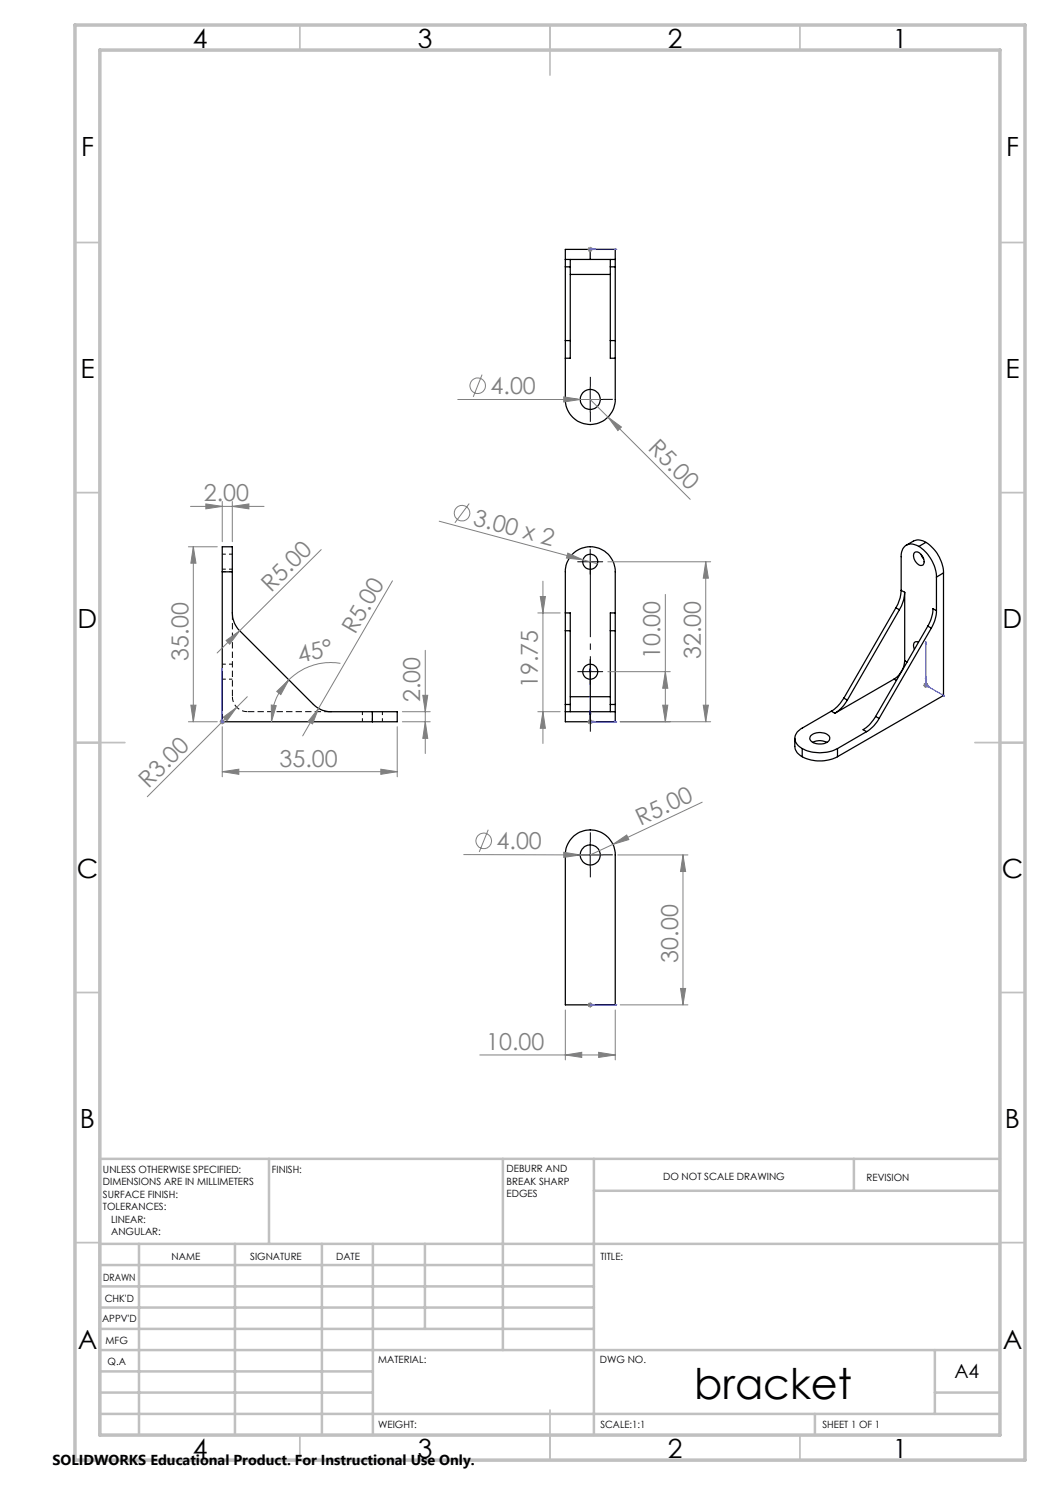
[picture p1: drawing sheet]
<svg xmlns="http://www.w3.org/2000/svg" width="210mm" height="297mm" viewBox="0 0 210 297" stroke-linecap="round" stroke-linejoin="round" font-family="sans-serif">
<g fill="none" stroke="#000" stroke-width=".25">
<path d="M113.1 51.9h4.9M113.1 51.9v1.5M113.1 53.4v14.7M113.1 53.4h1M114.1 51.9v1.5M114.1 53.4v14.7M114.1 54.9h8M118 51.9h5M118 49.9h5v2M118 49.9h-4.9v2M118 49.9v2M122.1 51.9v1.5"/>
<path d="M122.1 53.4v14.7M122.1 53.4h.9M123 51.9v1.5M123 53.4v14.7M113.1 68.1v3.5M113.1 71.6v8.3a5 5 0 0 0 5 5 5 5 0 0 0 4.9-5v-8.3M113.1 68.1h1M114.1 68.1v3.5h-1M122.1 68.1v3.5h.9M122.1 68.1h.9M123 68.1v3.5M44.4 114.4v-5h2.1v5"/>
<path d="M44.4 114.4v30h30.1M44.4 114.4h2.1M46.5 114.4v8.2a5.2 5.2 0 0 0 1.4 3.5l14.8 14.8a4.9 4.9 0 0 0 3.5 1.4h8.3M180.2 118.1a6.9 6.9 0 0 1-1 3.5M180.2 118.1l.7 .4M180.9 118.5a6.9 6.9 0 0 1-1 3.5M180.9 118.5v13.6M182.8 110.6a.89 .89 0 0 1 1.5 .3 1.54 1.54 0 0 1 .2 2.1 1.73 1.73 0 0 1-1.8-1.8zM183.8 109.3a7.8 7.8 0 0 1 3.5 6.1M183.8 109.3a2.15 2.15 0 0 0-2.5-.3 2.15 2.15 0 0 0-1.1 2.3v6.8M184.2 110.9l.5 .9M185.2 108.5a7.8 7.8 0 0 1 3.5 6.1"/>
<path d="M185.2 108.5a2.51 2.51 0 0 0-2.5-.3l-1.4 .8M185.2 108.5l-1.4 .8M187.3 115.4v6.7M188.7 114.6l-1.4 .8M188.7 114.6v24.5l-21.2 12.2M113.1 122.6h1v3.5M113.1 122.6v3.5M113.1 122.6v-8.2a5 5 0 0 1 5-5 5 5 0 0 1 4.9 5v8.2M113.1 126.1v14.8M113.1 126.1h1M114.1 126.1v14.8M114.1 139.3h8"/>
<path d="M122.1 126.1h.9M122.1 126.1v14.8M123 122.6h-.9v3.5M123 122.6v3.5M123 126.1v14.8M168.8 139.6a7.7 7.7 0 0 1-2.5 2.6M168.8 139.6l.7 .4M178.8 135.8l-11.8 6.9M178.8 135.8l.5 .3M179.2 121.6l.7 .4M179.2 121.6l-10.4 18M179.9 122l-10.4 18"/>
<path d="M180.9 132.1a4.8 4.8 0 0 1-2.1 3.7M180.9 132.1l.5 .3M183.7 128.4a.69 .69 0 0 0-.9 .1 .69 .69 0 0 0-.1 .9l.2 .5M185.6 125.2l.7 .4M185.6 125.2l-10.5 18.1M186.3 125.6l-10.5 18.1M187.3 122.1a7.1 7.1 0 0 1-1 3.5M187.3 122.1l-.7-.4a7.3 7.3 0 0 1-1 3.5M74.5 142.3h4.9v2.1h-4.9M74.5 142.3v2.1M113.1 142.3h4.9M113.1 142.3v2.1h4.9"/>
<path d="M113.1 140.9v1.4M113.1 140.9h1M114.1 140.9v1.4M118 142.3h5M118 142.3v2.1M122.1 140.9v1.4M122.1 140.9h.9M123 142.3v2.1h-5M123 140.9v1.4M159 147.7v1.6a2.53 2.53 0 0 0 1.4 2M160.4 149.7a7.8 7.8 0 0 0 7.1 0M160.4 151.3a7.8 7.8 0 0 0 7.1 0"/>
<path d="M160.4 149.7v1.6M162.2 147.1a2.69 2.69 0 0 1 3.7 .4 1.42 1.42 0 0 1-1.6 1.3 1.89 1.89 0 0 1-2.3-1.2zM162.6 148.5a2.96 2.96 0 0 1 2.8 0M166.3 142.2l-5.9 3.4a2.15 2.15 0 0 0-1.4 2.1 2.15 2.15 0 0 0 1.4 2M166.3 142.2l.7 .5M167.5 149.7v1.6M169.5 140a7.4 7.4 0 0 1-2.5 2.7M173.3 146.3l-5.8 3.4M175.1 143.3a7.3 7.3 0 0 1-2.5 2.6l.7 .4M175.1 143.3l.7 .4M175.8 143.7a6.7 6.7 0 0 1-2.5 2.6M114.5 167.5a5 5 0 0 1 5.5-1.1 5 5 0 0 1 3 4.6v30h-9.9v-30a4.8 4.8 0 0 1 1.4-3.5z"/>
<circle cx="118.1" cy="79.9" r="1.99"/>
<circle cx="118" cy="112.4" r="1.51"/>
<circle cx="118.1" cy="134.4" r="1.5"/>
<circle cx="118" cy="171" r="2"/>
</g>
<path d="M46.5 122.6v16.7M49.5 142.3h16.7" fill="none" stroke="#000" stroke-width=".2" stroke-dasharray="1.3 .6" stroke-dashoffset="-.1" stroke-linecap="butt"/>
<path d="M49.5 142.3a3 3 0 0 1-3-3" fill="none" stroke="#000" stroke-width=".2" stroke-dasharray="1.3 .6" stroke-dashoffset=".2" stroke-linecap="butt"/>
<path d="M44.5 114.3h2M44.5 113.8h2M46.5 110.8h-2M44.5 135.8h2M46.5 132.8h-2M72.5 142.3v2M74.5 142.3v2M76.5 144.3v-2" fill="none" stroke="#000" stroke-width=".2" stroke-dasharray="1.3 .6" stroke-dashoffset=".6" stroke-linecap="butt"/>
<g fill="none" stroke="#808080" stroke-width=".2">
<path d="M117.5 49.9h1M117.7 49.5l.7 .7M118 49.4v1M118.4 49.5l-.7 .7M91.5 79.9h28.6M96.4 74.9l-1.7 4.5M112.7 79.4l3.4 .5-3.4 .5zM118 79.9l3.6 3.5M121.6 83.4l2.7 2-.7 .7zM121.6 83.4l16.4 16.5M37.7 109.4h5.8M38.1 101.3h14.7"/>
<path d="M38.7 109.4l.5 3.2h-1zM38.7 109.4v35M41.2 100.8l3.2 .5-3.2 .5zM44.4 100.3v8M46.5 101.3l3.3-.5v1zM46.5 100.3v8M64.2 109.9l-16.3 16.2M78.5 116.2l-18 31M87.8 104.2l28.8 7.8M93.8 100.7l-2.8 3.9M108.1 119.3h1l-.5 3.3zM108.6 116.2v32.5"/>
<path d="M113.6 110.6l3 1.4-3.3-.4zM116.6 112l2.9 .7M121.6 112.4h20.5M133.1 118.9v25.5M141.1 112.4l.6 3.2h-1zM141.1 112.4v32M45.2 128.1l2.7-2-2 2.7zM47.9 126.1l-4.5 4.5M49.5 139.3l-20 20M55.4 138.3l2.3-2.3-1.5 2.9zM57.7 136a11.7 11.7 0 0 0-3.4 8.4M68.1 132.7a11.8 11.8 0 0 0-10.4 3.3"/>
<path d="M84.6 139.1h.9l-.4 3.2zM85.1 130.1v20.6M107.6 122.6h4.4M121.6 134.3h12.5M133.1 134.3l.5 3.4h-1.1zM184.7 137.1h1M184.8 136.7l.7 .7M185.2 136.6v.9M185.5 136.7l-.7 .7M37.7 144.4h5.8M38.2 141h1l-.5 3.4zM44 144.4h1"/>
<path d="M44.1 144l.7 .7M44.4 154.3l3.4-.5v1.1zM44.4 143.9v.9M44.4 145.3v10.1M44.4 154.3h35M44.7 143.4l2.6-1.9-1.9 2.7zM54.3 141l.9 .1-.9 3.3zM63.7 141.7l-1.2 3.1-.9-.5zM76.2 153.8l3.2 .5-3.2 .6zM79.4 145.3v10.1M80.5 144.4h5.5M80.5 142.3h5.5"/>
<path d="M85.1 144.4l.4 3.3h-.9zM107.6 142.3h4.4M108.6 142.3l.5 3.4h-1zM117.5 144.4h1M117.7 144l.7 .7M118 143.9v.9M118.4 144l-.7 .7M124 144.4h18.1M132.5 141h1.1l-.5 3.4zM140.7 141h1l-.6 3.4zM92.7 170.9l23.4 .1M97.6 165.9l-1.8 4.5"/>
<path d="M112.7 170.5l3.4 .5-3.4 .5zM116.1 171h4M122.6 168.9l2.7-1.9 .5 .9zM122.6 168.9l-4.6 2.1M123.5 171h14.1M136.6 171l.5 3.3h-1zM136.6 171v30M140.4 160.4l-17.8 8.5M136.1 197.7h1l-.5 3.3zM96 211h27M113.1 211l3.2-.5v1zM113.1 202v10"/>
<path d="M117.5 201h1M117.7 200.6l.7 .7M118 200.5v1M118.4 200.6l-.7 .7M119.7 210.5l3.3 .5-3.3 .5zM123 202v10M124 201h13.6"/>
<circle cx="95.5" cy="77.1" r="1.55"/>
<circle cx="92.4" cy="102.6" r="1.56"/>
<circle cx="96.7" cy="168.2" r="1.57"/>
</g>
<g fill="none" stroke="#00f" stroke-width=".2">
<path d="M117.9 49.9h.3zM118 49.9h.1M118 49.9h5.4M119.1 49.9h-.5h.5M123.4 49.9h-.5h.5M44.4 133.7v.5v-.5M44.4 133.7v10.7M118 133.7l.2 .5h-.3zM118 133.7v10.7h5.4M185.2 128.3l.1 .5-.2-.1zM185.2 135.3l.1 .5-.2-.1zM185.2 137.1l3.7 2.1"/>
<path d="M185.2 128.3v8.8M185.2 137.1l.7 .4M185.6 137.2l.3 .3-.3-.1zM188.6 138.9l.3 .3-.3-.1zM44.4 144.2v.3zM44.4 142.2v.6v-.6M44.4 144.4h.1M118 142.2l.2 .6h-.3zM118.6 144.2l.5 .2-.5 .1zM122.9 144.2l.5 .2-.5 .1zM117.9 201h.3zM118 201h.1"/>
<path d="M118 201h5.4M119.1 201h-.5h.5M123.4 201h-.5h.5"/>
</g>
<path d="M118.1 112.3v34" fill="none" stroke="#000" stroke-width=".2" stroke-dasharray="15.2 1.3 1.3 1.3" stroke-dashoffset=".1" stroke-linecap="butt"/>
<path d="M115.6 79.9h-2M118.1 77.4v-2M120.6 79.9h2M118.1 82.4v2M115.6 171h-2M118.1 168.5v-2M118.1 173.5v2M120.6 171h2" fill="none" stroke="#000" stroke-width=".2" stroke-dasharray="15.2 1.3 1.3 1.3" stroke-linecap="butt"/>
<g fill="none" stroke="#c0c0c0" stroke-width=".35">
<path d="M60 5v5M110 5v10M160 5v5M15 48.5h5M200 48.5h5M15 98.5h5M200 98.5h5M15 148.5h10M195 148.5h10M15 198.5h5M200 198.5h5M15 248.5h5"/>
<path d="M200 248.5h5M60 287v5M110 282v10M160 287v5"/>
</g>
<g fill="none" stroke="#c0c0c0" stroke-width=".5">
<path d="M53.8 231.8v17M100.6 231.8v38.2M118.8 231.8v55.2M118.8 238.2h81.2M170.8 231.8v6.4M200 231.8h-180v55.2M20 248.8h180M20 257.3h98.8M20 253h98.8M27.8 248.8v38.2M47 248.8v38.2M64.4 248.8v38.2"/>
<path d="M74.6 248.8v38.2M85 248.8v17M20 265.8h98.8M20 261.5h98.8M20 278.5h54.6M20 274.3h54.6M20 270h180M187 278.5h13M187 270v12.8M20 282.8h180M163 282.8v4.2"/>
</g>
<path d="M15 5h190v287h-190zM20 10h180v277h-180z" fill="none" stroke="#c0c0c0" stroke-width=".7"/>
<path d="M115.5 79.9h5M118 77.4v5M115.5 112.4h5M118 109.9v5M115.5 134.3h5M118 131.9v4.9M115.5 171h5M118 168.5v5" fill="none" stroke="#000" stroke-width=".2"/>
<g fill="#00f">
<path d="M122.9 144.2l.5 .2-.5 .1zM118 133.7l.2 .5h-.3z"/>
<path d="M118.6 144.2l.5 .2-.5 .1zM118 142.2l.2 .6h-.3zM44.4 144.2v.3zM44.4 133.7v.5z"/>
<path d="M118.6 49.9h.5zM117.9 49.9h.3zM122.9 201h.5zM117.9 201h.3z"/>
<path d="M118.6 201h.5zM117.9 201h.3zM188.6 138.9l.3 .3-.3-.1zM185.2 128.3l.1 .5-.2-.1zM185.6 137.2l.3 .3-.3-.1zM185.2 135.3l.1 .5-.2-.1z"/>
<path d="M44.4 144.2v.3zM44.4 142.2v.6zM122.9 49.9h.5zM117.9 49.9h.3z"/>
</g>
<g fill="#808080">
<path d="M113.6 110.6l3 1.4-3.3-.4z"/>
<path d="M112.7 170.5l3.4 .5-3.4 .5z"/>
<path d="M112.7 79.4l3.4 .5-3.4 .5z"/>
<path d="M122.6 168.9l2.7-1.9 .5 .9z"/>
<path d="M45.2 128.1l2.7-2-2 2.7z"/>
<path d="M44.7 143.4l2.6-1.9-1.9 2.7z"/>
<path d="M63.7 141.7l-1.2 3.1-.9-.5z"/>
<path d="M121.6 83.4l2.7 2-.7 .7z"/>
<path d="M113.1 211l3.2-.5v1zM119.7 210.5l3.3 .5-3.3 .5z"/>
<path d="M44.4 154.3l3.4-.5v1.1zM76.2 153.8l3.2 .5-3.2 .6zM41.2 100.8l3.2 .5-3.2 .5zM46.5 101.3l3.3-.5v1z"/>
<path d="M55.4 138.3l2.3-2.3-1.5 2.9zM54.3 141l.9 .1-.9 3.3z"/>
<path d="M132.5 141h1.1l-.5 3.4zM133.1 134.3l.5 3.4h-1.1zM140.7 141h1l-.6 3.4zM141.1 112.4l.6 3.2h-1zM136.1 197.7h1l-.5 3.3zM136.6 171l.5 3.3h-1z"/>
<path d="M108.1 119.3h1l-.5 3.3zM108.6 142.3l.5 3.4h-1zM38.7 109.4l.5 3.2h-1zM38.2 141h1l-.5 3.4zM84.6 139.1h.9l-.4 3.2zM85.1 144.4l.4 3.3h-.9z"/>
</g>
<text font-size="8.5" x="138.9" y="279.7">bracket</text>
<g font-size="5.3">
<text x="38.5" y="9.5">4</text>
<text x="83.5" y="9.5">3</text>
<text x="133.5" y="9.5">2</text>
<text x="178.5" y="9.5">1</text>
<text x="16.2" y="31.3">F</text>
<text x="201.2" y="31.3">F</text>
<text x="16.1" y="75.5">E</text>
<text x="201.1" y="75.5">E</text>
<text x="15.5" y="125.5">D</text>
<text x="200.5" y="125.5">D</text>
<text x="15.4" y="175.5">C</text>
<text x="200.4" y="175.5">C</text>
<text x="16" y="225.5">B</text>
<text x="201" y="225.5">B</text>
<text x="15.5" y="269.8">A</text>
<text x="200.5" y="269.8">A</text>
<text x="38.5" y="291.5">4</text>
<text x="83.5" y="291.5">3</text>
<text x="133.5" y="291.5">2</text>
<text x="178.5" y="291.5">1</text>
</g>
<g font-size="4.7" fill="#808080">
<text x="98.1" y="78.8">4.00</text>
<text x="129.4" y="89.8" transform="rotate(45 129.4 89.8)">R5.00</text>
<text x="40.8" y="100.3">2.00</text>
<text x="94.5" y="104.9" transform="rotate(15 94.5 104.9)">3.00 x 2</text>
<text x="54.2" y="118.5" transform="rotate(-45 54.2 118.5)">R5.00</text>
<text x="71" y="127.1" transform="rotate(-60 71 127.1)">R5.00</text>
<text x="132.1" y="131.8" transform="rotate(-90 132.1 131.8)">10.00</text>
<text x="140.2" y="131.8" transform="rotate(-90 140.2 131.8)">32.00</text>
<text x="37.7" y="132.1" transform="rotate(-90 37.7 132.1)">35.00</text>
<text x="59.9" y="132.6" transform="rotate(-13 59.9 132.6)">45°</text>
<text x="107.6" y="137.6" transform="rotate(-90 107.6 137.6)">19.75</text>
<text x="84.1" y="140.4" transform="rotate(-90 84.1 140.4)">2.00</text>
<text x="55.9" y="153.3">35.00</text>
<text x="29.7" y="157.7" transform="rotate(-45 29.7 157.7)">R3.00</text>
<text x="128.1" y="165.1" transform="rotate(-25 128.1 165.1)">R5.00</text>
<text x="99.3" y="169.9">4.00</text>
<text x="135.6" y="192.5" transform="rotate(-90 135.6 192.5)">30.00</text>
<text x="97.2" y="210">10.00</text>
</g>
<text font-size="3.9" x="190.9" y="275.5">A4</text>
<text font-size="2.9" x="10.5" y="292.9">SOLIDWORKS Educational Product. For Instructional Use Only.</text>
<g font-size="2">
<text x="20.6" y="234.6">UNLESS OTHERWISE SPECIFIED:</text>
<text x="20.6" y="237.1">DIMENSIONS ARE IN MILLIMETERS</text>
<text x="20.6" y="239.6">SURFACE FINISH:</text>
<text x="54.4" y="234.6">FINISH:</text>
<text x="101.3" y="234.5">DEBURR AND</text>
<text x="101.3" y="237">BREAK SHARP</text>
<text x="101.3" y="239.5">EDGES</text>
<text x="132.6" y="236">DO NOT SCALE DRAWING</text>
<text x="173.3" y="236.2">REVISION</text>
<text x="20.6" y="242.1">TOLERANCES:</text>
<text x="22.2" y="244.6">LINEAR:</text>
<text x="22.2" y="247.1">ANGULAR:</text>
<text x="34.3" y="252">NAME</text>
<text x="50" y="251.9">SIGNATURE</text>
<text x="67.2" y="251.9">DATE</text>
<text x="120.1" y="251.9">TITLE:</text>
<text x="20.6" y="256.1">DRAWN</text>
<text x="20.9" y="260.3">CHK'D</text>
<text x="20.4" y="264.4">APPV'D</text>
<text x="21.1" y="268.8">MFG</text>
<text x="21.5" y="273">Q.A</text>
<text x="75.6" y="272.5">MATERIAL:</text>
<text x="120" y="272.5">DWG NO.</text>
<text x="75.6" y="285.5">WEIGHT:</text>
<text x="120.1" y="285.6">SCALE:1:1</text>
<text x="164.5" y="285.6">SHEET 1 OF 1</text>
</g>
</svg>
